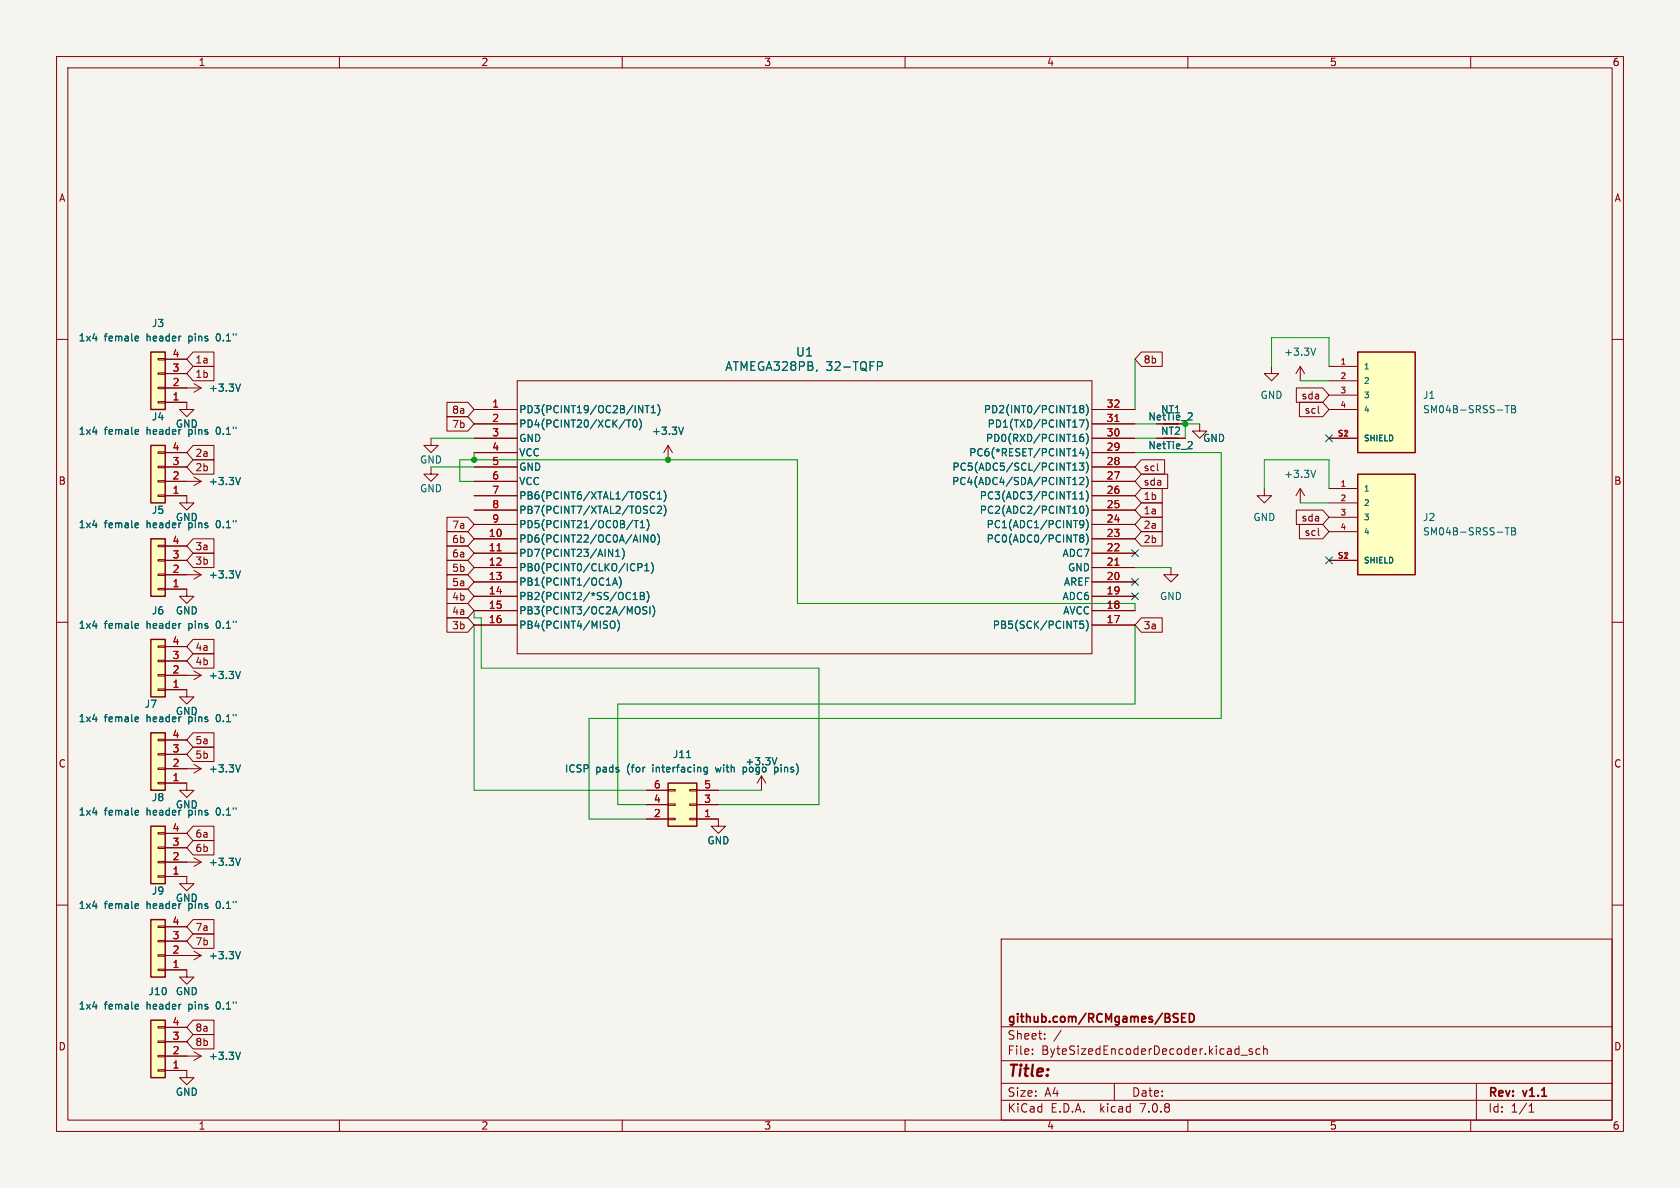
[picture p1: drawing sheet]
<svg xmlns="http://www.w3.org/2000/svg" width="297mm" height="210mm" viewBox="0 0 297 210" stroke-linecap="round" stroke-linejoin="round" font-family="sans-serif">
<path d="M0 0h297v210h-297z" fill="#f5f4ef" stroke="#f5f4ef" stroke-width=".18"/>
<g fill="none" stroke="#840000" stroke-width=".18">
<path d="M10 10h277v190h-277zM12 12h273v186h-273zM60 10v2M110 10v2M160 10v2M210 10v2M260 10v2M10 60h2M285 60h2M27.9 79.9h1.3v.2h-1.3zM27.9 63.4h1.3v.2h-1.3zM27.9 65.9h1.3v.3h-1.3z"/>
<path d="M27.9 68.5h1.3v.2h-1.3zM27.9 71h1.3v.2h-1.3zM29.2 71.1h3.8v1.3h1.3l-1.3 1.3-1.3-1.3h1.3M29.2 68.6h6.4M29.2 66h3.8M29.2 63.5h3.8M34.1 78.7h3.7v2.6h-3.7l-1.1-1.3zM34.1 64.8h3.7v2.5h-3.7l-1.1-1.3zM34.1 62.2h3.7v2.6h-3.7l-1.1-1.3zM34.3 67.8l1.3 .8M35.6 68.6l-1.3 .7M76.2 77.5v1.2h1.3l-1.3 1.3-1.3-1.3h1.3"/>
<path d="M79 73.7h3.7l1.1 1.2-1.1 1.3h-3.7zM79 71.1h3.7l1.1 1.3-1.1 1.3h-3.7zM83.8 72.4h7.6M83.8 74.9h7.6M83.8 77.5h7.6M91.4 67.3h101.6v48.3h-101.6zM118.1 78.7l-.8 1.3M118.1 78.7v2.6M118.1 78.7l.8 1.3M193 72.4h7.7M193 74.9h7.7M193 77.5h7.7"/>
<path d="M201.8 62.2h3.7v2.6h-3.7l-1.1-1.3zM204.5 77.5h5M212.1 74.9v1.3h1.3l-1.3 1.3-1.3-1.3h1.3M224.8 64.8v1.2h1.3l-1.3 1.3-1.3-1.3h1.3M229.2 68.6h4.6l1.1 1.3-1.1 1.2h-4.6zM229.7 71.1h4.1l1.1 1.3-1.1 1.3h-4.1zM229.9 64.8v2.5M229.9 64.8l-.8 1.2M229.9 64.8l.7 1.2M233.1 73l.1 .1M234.9 67.3h5.1M234.9 72.4h5.1"/>
<path d="M234.9 77.5h5.1M234.9 64.8h5.1M234.9 69.9h5.1M27.9 82.4h1.3v.3h-1.3zM27.9 85h1.3v.2h-1.3zM27.9 87.5h1.3v.3h-1.3zM27.9 96.4h1.3v.2h-1.3zM27.9 98.9h1.3v.3h-1.3zM29.2 87.6h3.8v1.3h1.3l-1.3 1.3-1.3-1.3h1.3M29.2 99.1h3.8M29.2 85.1h6.4M29.2 82.6h3.8"/>
<path d="M29.2 80h3.8M29.2 96.5h3.8M34.1 95.2h3.7v2.6h-3.7l-1.1-1.3zM34.1 97.8h3.7v2.5h-3.7l-1.1-1.2zM34.1 81.3h3.7v2.5h-3.7l-1.1-1.2zM34.3 84.3l1.3 .8M35.6 85.1l-1.3 .8M76.2 82.6v1.2h1.3l-1.3 1.3-1.3-1.3h1.3M79 91.4h3.7l1.1 1.3-1.1 1.3h-3.7zM79 94h3.7l1.1 1.3-1.1 1.2h-3.7zM79 96.5h3.7l1.1 1.3-1.1 1.3h-3.7zM79 99.1h3.7l1.1 1.2-1.1 1.3h-3.7z"/>
<path d="M83.8 95.3h7.6M83.8 97.8h7.6M83.8 92.7h7.6M83.8 90.2h7.6M83.8 87.6h7.6M83.8 85.1h7.6M83.8 82.6h7.6M83.8 80h7.6M193 95.3h7.7M193 97.8h7.7M193 92.7h7.7M193 90.2h7.7"/>
<path d="M193 87.6h7.7M193 85.1h7.7M193 82.6h7.7M193 80h7.7M201.8 83.8h4.6v2.6h-4.6l-1.1-1.3zM201.8 91.4h3.7v2.6h-3.7l-1.1-1.3zM201.8 94h3.7v2.5h-3.7l-1.1-1.2zM201.8 88.9h3.7v2.5h-3.7l-1.1-1.2zM201.8 81.3h4.1v2.5h-4.1l-1.1-1.2zM201.8 86.4h3.7v2.5h-3.7l-1.1-1.3zM204.7 83.2h.1M223.5 86.4v1.2h1.3l-1.3 1.3-1.3-1.3h1.3"/>
<path d="M229.2 90.2h4.6l1.1 1.2-1.1 1.3h-4.6zM229.7 92.7h4.1l1.1 1.3-1.1 1.3h-4.1zM229.9 86.4l-.8 1.2M229.9 86.4v2.5M229.9 86.4l.7 1.2M233.1 94.6l.1 .1M234.9 86.4h5.1M234.9 88.9h5.1M234.9 91.4h5.1M234.9 94h5.1M234.9 99.1h5.1M10 110h2"/>
<path d="M27.9 114.2h1.3v.2h-1.3zM27.9 116.7h1.3v.3h-1.3zM27.9 119.3h1.3v.2h-1.3zM27.9 101.5h1.3v.2h-1.3zM27.9 104h1.3v.3h-1.3zM29.2 104.1h3.8v1.3h1.3l-1.3 1.3-1.3-1.3h1.3M29.2 119.4h6.4M29.2 116.8h3.8M29.2 114.3h3.8M29.2 101.6h6.4M34.1 113h3.7v2.6h-3.7l-1.1-1.3zM34.1 115.6h3.7v2.5h-3.7l-1.1-1.3z"/>
<path d="M34.3 100.8l1.3 .8M34.3 118.6l1.3 .8M35.6 101.6l-1.3 .8M35.6 119.4l-1.3 .7M79 109.2h3.7l1.1 1.3-1.1 1.3h-3.7zM79 101.6h3.7l1.1 1.3-1.1 1.2h-3.7zM79 104.1h3.7l1.1 1.3-1.1 1.3h-3.7zM79 106.7h3.7l1.1 1.3-1.1 1.2h-3.7zM83.8 100.3h7.6M83.8 102.9h7.6M83.8 105.4h7.6M83.8 108h7.6"/>
<path d="M83.8 110.5h7.6M193 100.3h7.7M193 102.9h7.7M193 105.4h7.7M193 108h7.7M193 110.5h7.7M201.8 109.2h3.7v2.6h-3.7l-1.1-1.3zM207 100.3v1.3h1.3l-1.3 1.3-1.3-1.3h1.3M285 110h2M27.9 121.8h1.3v.2h-1.3zM27.9 130.7h1.3v.2h-1.3zM27.9 133.2h1.3v.3h-1.3z"/>
<path d="M27.9 135.8h1.3v.2h-1.3zM27.9 138.3h1.3v.3h-1.3zM29.2 121.9h3.8v1.3h1.3l-1.3 1.3-1.3-1.3h1.3M29.2 138.4h3.8v1.3h1.3l-1.3 1.3-1.3-1.3h1.3M29.2 135.9h6.4M29.2 133.4h3.8M29.2 130.8h3.8M34.1 129.5h3.7v2.6h-3.7l-1.1-1.3zM34.1 132.1h3.7v2.5h-3.7l-1.1-1.2zM34.3 135.1l1.3 .8M35.6 135.9l-1.3 .8M114.3 139.7h3.8"/>
<path d="M118.1 139.6h1.3v.2h-1.3zM121.9 139.6h1.3v.2h-1.3zM123.2 139.7h3.8M134.6 137.2l-.7 1.2M134.6 137.2v2.5M134.6 137.2l.8 1.2M10 160h2M27.9 147.2h1.3v.2h-1.3zM27.9 149.7h1.3v.3h-1.3zM27.9 152.3h1.3v.2h-1.3zM27.9 154.8h1.3v.3h-1.3zM29.2 154.9h3.8v1.3h1.3l-1.3 1.3-1.3-1.3h1.3"/>
<path d="M29.2 152.4h6.4M29.2 149.9h3.8M29.2 147.3h3.8M34.1 148.6h3.7v2.5h-3.7l-1.1-1.2zM34.1 146h3.7v2.6h-3.7l-1.1-1.3zM34.3 151.6l1.3 .8M35.6 152.4l-1.3 .8M114.3 144.8h3.8M114.3 142.2h3.8M118.1 142.1h1.3v.3h-1.3zM118.1 144.7h1.3v.2h-1.3zM121.9 142.1h1.3v.3h-1.3z"/>
<path d="M121.9 144.7h1.3v.2h-1.3zM123.2 144.8h3.8v1.3h1.3l-1.3 1.2-1.3-1.2h1.3M123.2 142.2h3.8M285 160h2M27.9 163.7h1.3v.3h-1.3zM27.9 166.2h1.3v.3h-1.3zM27.9 168.8h1.3v.2h-1.3zM27.9 171.3h1.3v.3h-1.3zM29.2 171.5h3.8v1.2h1.3l-1.3 1.3-1.3-1.3h1.3M29.2 168.9h6.4M29.2 166.4h3.8M29.2 163.8h3.8"/>
<path d="M34.1 162.6h3.7v2.5h-3.7l-1.1-1.3zM34.1 165.1h3.7v2.5h-3.7l-1.1-1.2zM34.3 168.1l1.3 .8M35.6 168.9l-1.3 .8M177 166h108v32h-108zM27.9 181.5h1.3v.2h-1.3zM27.9 184h1.3v.3h-1.3zM27.9 186.6h1.3v.2h-1.3zM27.9 189.1h1.3v.3h-1.3zM29.2 189.2h3.8v1.3h1.3l-1.3 1.3-1.3-1.3h1.3M29.2 186.7h6.4M29.2 184.2h3.8"/>
<path d="M29.2 181.6h3.8M34.1 180.3h3.7v2.6h-3.7l-1.1-1.3zM34.1 182.9h3.7v2.5h-3.7l-1.1-1.2zM34.3 185.9l1.3 .8M35.6 186.7l-1.3 .8M60 198v2M110 198v2M160 198v2M177 194.5h108M177 191.5h108M177 187.5h108M177 181.5h108"/>
<path d="M182.5 186.3v.1M182.5 185.5v.1M184.7 183.6v.1M184.7 182.8v.1M187.6 182.1l-1.3 2M197 191.5v3M210 198v2M219.4 186.5h1.1M221.4 185.5l-.4-.1-.2 .2 .1 .2 .5 .2v.3h-.6M222.7 185.5l-.4-.1-.3 .3v.4l.2 .2h.5M223.4 185.5l.2-.1 .4 .1v.9M223.4 184.9v1.5"/>
<path d="M260 198v2M261 191.5v6.5M270.3 196.6h.9M270.3 195.5l.4-.4v1.5"/>
</g>
<path d="M208.1 179.2l.2 .1M208.9 179.9h.5M209.6 179.2h-.7v1.5h.7M210.3 179.2a.76 .76 0 0 1 .8 .7 .76 .76 0 0 1-.8 .8zM208.2 180.1v.4" fill="none" stroke="#840000" stroke-width=".3"/>
<g fill="#ffffc2" stroke="#ffffc2" stroke-width=".18">
<path d="M240 83.8h10.2v17.8h-10.2z"/>
<path d="M26.7 113h2.5v10.2h-2.5z"/>
<path d="M240 62.2h10.2v17.8h-10.2z"/>
<path d="M118.1 138.4h5.1v7.7h-5.1z"/>
<path d="M26.7 78.7h2.5v10.2h-2.5z"/>
<path d="M26.7 95.3h2.5v10.1h-2.5z"/>
<path d="M26.7 62.2h2.5v10.2h-2.5z"/>
<path d="M26.7 162.6h2.5v10.1h-2.5z"/>
<path d="M26.7 129.5h2.5v10.2h-2.5z"/>
<path d="M26.7 146.1h2.5v10.1h-2.5z"/>
<path d="M26.7 180.3h2.5v10.2h-2.5z"/>
</g>
<path d="M26.7 78.7h2.5v10.2h-2.5zM26.7 62.2h2.5v10.2h-2.5zM240 62.2h10.2v17.8h-10.2zM26.7 95.3h2.5v10.1h-2.5zM240 83.8h10.2v17.8h-10.2zM26.7 113h2.5v10.2h-2.5zM26.7 129.5h2.5v10.2h-2.5zM118.1 138.4h5.1v7.7h-5.1zM26.7 146.1h2.5v10.1h-2.5zM26.7 162.6h2.5v10.1h-2.5zM26.7 180.3h2.5v10.2h-2.5z" fill="none" stroke="#840000" stroke-width=".25"/>
<g fill="none" stroke="#006464" stroke-width=".18">
<path d="M24.1 59.4l.3 .1 .1 .2-.6 .1M24.1 75.9l.3 .1 .1 .2-.6 .2M24.4 76.7l-.3 .1M24.4 60.2l-.3 .1M42.5 67.9l-.4 1.3M110.8 74.2h.7M111.1 74.2v1.3M112 74.4l.2-.2a.68 .68 0 0 1 .4 .7 .68 .68 0 0 1-.4 .6l-.2-.1-.1-.4zM113.1 74.1a1.47 1.47 0 0 1-.1 1.9M114 71.7h.8M114.4 71.7v1.3M115.1 73h.8"/>
<path d="M115.1 72.1l.4-.4v1.3M116.3 71.5a1.46 1.46 0 0 1 0 2M120.8 75.5l-.4 1.3M155.1 63.9h.6l.3 .3-.2 .5h-.7M190.8 74.2h.9l-.6 1.3M191.1 72.2l-.2-.2 .2-.3h.3l.2 .2-.2 .3M191.1 72.2l-.2 .3v.3l.2 .2 .4-.1 .1-.2v-.2l-.2-.3M191.1 72.2h.3M191.2 79.3l-.3 .9h.8M191.5 76.8h-.4a.86 .86 0 0 0 0 1.2l.4-.1 .1-.4-.2-.2h-.4l-.1 .2M191.5 79.7v.9M192 71.5a1.46 1.46 0 0 1 0 2"/>
<path d="M192 74.1a1.46 1.46 0 0 1 0 1.9M192 76.6a1.46 1.46 0 0 1 0 1.9M192 79.1a1.46 1.46 0 0 1 0 2M210.5 73l.3 .2-.1 .3-.7 .7h.8M210.5 78l.3 .3-.1 .3-.7 .7h.8M232.6 61.5l-.4 1.3M266.1 71.7h.7M266.4 71.7v1.3M267.2 71.7h.5l.2 .2-.2 .4 .2 .1 .1 .3-.3 .3h-.5zM267.2 72.3h.5M24.1 92.4l.3 .1 .1 .2-.6 .2M24.4 93.2l-.3 .1"/>
<path d="M42.5 84.4l-.4 1.3M108.8 98.4h.8M108.8 97.5l.4-.4v1.3M110.1 97a1.47 1.47 0 0 1-.1 1.9M112.1 92h.7M112.5 92v1.3M113.2 93.3h.7M113.2 92.4l.4-.4v1.3M113.8 94.6l.7 1.2v-1.2M114.4 91.9a1.47 1.47 0 0 1 0 1.9M115.1 99.5a1.46 1.46 0 0 1 0 1.9M115.2 89.5h.3l.2 .1"/>
<path d="M115.2 87l.3-.1 .2 .2M115.2 94.7l.2-.1a.68 .68 0 0 1 .4 .6 .68 .68 0 0 1-.4 .6l-.2-.1-.1-.4zM115.7 90.6l-.2 .1h-.3M115.7 88.1l-.2 .1-.3-.1M116.2 94.4a1.46 1.46 0 0 1 0 1.9M116.2 87.3l.4-.4v1.3M116.2 89.6l.5-.1 .3 .3-.8 .9h.8M116.2 88.2h.8M117.4 89.3a1.46 1.46 0 0 1 0 1.9M117.4 86.8a1.46 1.46 0 0 1 0 1.9M189.7 85.7h.7M189.7 83.1h.7"/>
<path d="M189.8 82.2l.2-.3v1.2M189.9 84.6l.1-.2v1.3M190.8 81.9h.8l-.4 .4 .3 .2v.5l-.1 .1-.6-.1M190.9 84.5l.5-.1 .2 .4-.8 .9h.8M190.9 88.2h.7M190.9 87.3l.3-.4v1.3M190.9 92.1l.2-.1 .4 .1a.84 .84 0 0 1-.3 1.2h-.2M190.9 94.7l.2-.1h.4l.1 .3-.2 .2M190.9 95l.2 .1M191 89.6l.2-.1a.68 .68 0 0 1 .4 .6 .68 .68 0 0 1-.4 .6l-.2-.1-.1-.3zM191.1 95.1h.3M191.1 95.1l-.2 .1"/>
<path d="M191.4 95.1l.2 .2-.1 .4-.1 .1-.5-.1M191.6 92.6l-.2 .2-.5-.1M192 81.7a1.46 1.46 0 0 1 0 1.9M192 84.2a1.46 1.46 0 0 1 0 2M192 86.8a1.46 1.46 0 0 1 0 1.9M192 89.3a1.46 1.46 0 0 1 0 1.9M192 91.8a1.46 1.46 0 0 1 0 2M192 94.4a1.46 1.46 0 0 1 0 1.9M232.6 83.1l-.4 1.3M266.1 93.3h.7M266.4 93.3v1.3M267.2 93.3h.5l.2 .2-.2 .4 .2 .1 .1 .3-.3 .3h-.5z"/>
<path d="M267.2 93.9h.5M24.1 110.2l.3 .1 .1 .2-.6 .1M24.4 111l-.3 .1M42.5 100.9l-.4 1.3M42.5 118.7l-.4 1.3M107.9 110l.3-.2a.43 .43 0 0 1 .5 .4v.4a.43 .43 0 0 1-.3 .5 .43 .43 0 0 1-.5-.2M108.3 103.4l.4-1.2 .5 1.2M108.4 103.1h.6M109.2 109.7a1.47 1.47 0 0 1 0 1.9M109.5 102.1a1.47 1.47 0 0 1 0 1.8M111.9 106h.8M111.9 105.1l.4-.4v1.3"/>
<path d="M112.8 100.3l.6-.1 .1-.1-.1-.3-.6-.2v1.3M113.2 104.7h.4l.3 .3-.3 .3 .3 .1v.3l-.2 .3h-.5zM113.2 105.3h.4M114 100.9h.7M114 100l.4-.4v1.3M114.4 107.3h-.5l-.3 .2 .1 .3 .6 .2v.4l-.2 .1h-.5M114.4 104.5a1.46 1.46 0 0 1 0 2M114.9 107.3v1.2M115.4 107.1a1.46 1.46 0 0 1 0 1.9M191.5 109.8h-.6v.6l.2-.1h.4l.1 .2-.1 .4-.1 .2-.5-.2M192 109.6a1.46 1.46 0 0 1 0 2M24.1 126.7l.3 .1 .1 .2-.6 .2"/>
<path d="M24.4 127.5l-.3 .1M42.5 135.2l-.4 1.3M121.4 133.9h.7M125 135.6v1.1l-.2 .2-.3-.1M125 135.7l-.3-.1-.3 .3 .2 .5h.4M131.4 135.6v1.3M131.4 136.4l.1 .1M136.9 136.4l.4 .1M136.9 135.6v1.3M137.3 135.6l-.4 .1M137.3 133.9l-.4 1.3M24.1 143.2l.3 .1 .1 .2-.6 .2"/>
<path d="M24.1 159.8h.3l.1 .3-.6 .1M24.4 144l-.3 .1M42.5 151.7l-.4 1.3M24.1 177.5l.3 .1 .1 .2-.6 .2M24.4 160.5l-.3 .1M24.4 178.3l-.3 .1M42.5 168.2l-.4 1.3M42.5 186l-.4 1.3"/>
</g>
<path d="M197.1 74.5h.7M87.9 97.4h.7M197.1 99.9h.7" fill="none" stroke="#a90000" stroke-width=".18"/>
<g fill="none" stroke="#009600" stroke-width=".18">
<path d="M76.2 77.5h7.6M200.7 63.5v8.9M200.7 74.9h3.8M200.7 77.5h3.8M212.1 74.9h-2.6v2.6M224.8 64.8v-5.1h10.1v5.1M229.9 67.3h5M76.2 82.6h7.6M83.8 80v1.3M83.8 85.1h-2.5v-3.8h59.7v25.4h59.7v1.3M200.7 80h15.2v47h-111.8v17.8h10.2M223.5 86.4v-5.1h11.4v5.1"/>
<path d="M229.9 88.9h5M83.8 108v1.2h1.3v8.9h59.7v24.1h-17.8M83.8 110.5v29.2h30.5M200.7 110.5v14h-91.5v17.7h5.1M200.7 100.3h6.3M127 139.7h7.6"/>
</g>
<path d="M234.3 76.9l1.3 1.2M235.6 76.9l-1.3 1.2M200.1 97.2l1.2 1.2M201.3 97.2l-1.2 1.2M234.3 98.5l1.3 1.2M235.6 98.5l-1.3 1.2M200.1 102.3l1.2 1.2M200.1 104.8l1.2 1.2M201.3 102.3l-1.2 1.2M201.3 104.8l-1.2 1.2" fill="none" stroke="#000084" stroke-width=".18"/>
<g fill="#009600" stroke="#009600" stroke-width=".18">
<circle cx="118.1" cy="81.3" r=".46"/>
<circle cx="83.8" cy="81.3" r=".46"/>
<circle cx="209.5" cy="74.9" r=".46"/>
</g>
<text font-size="2.8" fill="#840000" x="178" y="190.9">Title:</text>
<g font-size="2.1" fill="#006464">
<text x="128.1" y="65.8">ATMEGA328PB,</text>
<text x="140.6" y="63.2">U1</text>
<text x="146" y="65.8">32-TQFP</text>
</g>
<g font-size="2.1" fill="#840000">
<text x="178" y="184">Sheet:</text>
<text x="178" y="181.2">github.com/RCMgames/BSED</text>
<text x="178" y="186.7">File:</text>
<text x="184.1" y="186.7">ByteSizedEncoderDecoder.kicad_sch</text>
<text x="178" y="196.9">KiCad</text>
<text x="178" y="194.1">Size:</text>
<text x="184.7" y="194.1">A4</text>
<text x="185.7" y="196.9">E.D.A.</text>
<text x="194.6" y="196.9">kicad</text>
<text x="200" y="194.1">Date:</text>
<text x="201.8" y="196.9">7.0.8</text>
<text x="263" y="194.3">Rev:</text>
<text x="263" y="196.9">Id:</text>
<text x="267.1" y="196.9">1/1</text>
<text x="269.4" y="194.3">v1.1</text>
</g>
<g font-size="1.8" fill="#840000">
<text x="35" y="11.9">1</text>
<text x="85" y="11.9">2</text>
<text x="135" y="11.9">3</text>
<text x="185" y="11.9">4</text>
<text x="235" y="11.9">5</text>
<text x="285" y="11.9">6</text>
<text x="10.3" y="35.9">A</text>
<text x="285.3" y="35.9">A</text>
<text x="34.4" y="64.5">1a</text>
<text x="202.1" y="64.5">8b</text>
<text x="34.4" y="67">1b</text>
<text x="230" y="70.8">sda</text>
<text x="79.8" y="75.9">7b</text>
<text x="79.8" y="73.3">8a</text>
<text x="202.9" y="74.5">NetTie_2</text>
<text x="230.5" y="73.3">scl</text>
<text x="34.4" y="81">2a</text>
<text x="34.4" y="83.5">2b</text>
<text x="202.1" y="83.5">scl</text>
<text x="10.3" y="85.9">B</text>
<text x="202.1" y="86">sda</text>
<text x="202.1" y="88.6">1b</text>
<text x="285.3" y="85.9">B</text>
<text x="79.8" y="93.7">7a</text>
<text x="202.1" y="93.7">2a</text>
<text x="202.1" y="91.1">1a</text>
<text x="230" y="92.4">sda</text>
<text x="230.5" y="94.9">scl</text>
<text x="34.4" y="97.5">3a</text>
<text x="34.4" y="100">3b</text>
<text x="79.8" y="96.2">6b</text>
<text x="79.8" y="98.7">6a</text>
<text x="79.8" y="101.3">5b</text>
<text x="202.1" y="96.2">2b</text>
<text x="79.8" y="103.8">5a</text>
<text x="79.8" y="106.4">4b</text>
<text x="79.8" y="111.4">3b</text>
<text x="79.8" y="108.9">4a</text>
<text x="202.1" y="111.4">3a</text>
<text x="34.4" y="115.3">4a</text>
<text x="34.4" y="117.8">4b</text>
<text x="34.4" y="131.8">5a</text>
<text x="10.3" y="135.9">C</text>
<text x="34.4" y="134.3">5b</text>
<text x="285.3" y="135.9">C</text>
<text x="34.4" y="148.3">6a</text>
<text x="34.4" y="150.8">6b</text>
<text x="34.4" y="164.8">7a</text>
<text x="34.4" y="167.3">7b</text>
<text x="10.3" y="185.9">D</text>
<text x="34.4" y="182.6">8a</text>
<text x="34.4" y="185.1">8b</text>
<text x="285.3" y="185.9">D</text>
<text x="35" y="199.9">1</text>
<text x="85" y="199.9">2</text>
<text x="135" y="199.9">3</text>
<text x="185" y="199.9">4</text>
<text x="235" y="199.9">5</text>
<text x="285" y="199.9">6</text>
</g>
<g font-size="1.8" fill="#006464">
<text x="26.7" y="58">J3</text>
<text x="13.8" y="60.6">1x4</text>
<text x="18.4" y="60.6">female</text>
<text x="26" y="60.6">header</text>
<text x="33.6" y="60.6">pins</text>
<text x="38.7" y="60.6">0.1&quot;</text>
<text x="226.9" y="63.1">+3.3V</text>
<text x="36.8" y="69.4">+3.3V</text>
<text x="222.8" y="70.7">GND</text>
<text x="251.5" y="70.7">J1</text>
<text x="13.8" y="77.1">1x4</text>
<text x="18.4" y="77.1">female</text>
<text x="26" y="77.1">header</text>
<text x="26.7" y="74.5">J4</text>
<text x="31" y="75.8">GND</text>
<text x="33.6" y="77.1">pins</text>
<text x="38.7" y="77.1">0.1&quot;</text>
<text x="91.7" y="73.3">PD3(PCINT19/OC2B/INT1)</text>
<text x="91.7" y="75.8">PD4(PCINT20/XCK/T0)</text>
<text x="115.2" y="77.1">+3.3V</text>
<text x="173.8" y="73.3">PD2(INT0/PCINT18)</text>
<text x="174.5" y="75.8">PD1(TXD/PCINT17)</text>
<text x="205.2" y="73.3">NT1</text>
<text x="205.2" y="77.1">NT2</text>
<text x="251.5" y="73.3">SM04B-SRSS-TB</text>
<text x="74.2" y="82.1">GND</text>
<text x="91.7" y="78.3">GND</text>
<text x="91.7" y="80.9">VCC</text>
<text x="91.7" y="83.4">GND</text>
<text x="168.3" y="83.4">PC5(ADC5/SCL/PCINT13)</text>
<text x="171.2" y="80.9">PC6(*RESET/PCINT14)</text>
<text x="174.2" y="78.3">PD0(RXD/PCINT16)</text>
<text x="202.9" y="79.6">NetTie_2</text>
<text x="212.6" y="78.3">GND</text>
<text x="36.8" y="86">+3.3V</text>
<text x="74.2" y="87.2">GND</text>
<text x="91.7" y="86">VCC</text>
<text x="91.7" y="88.5">PB6(PCINT6/XTAL1/TOSC1)</text>
<text x="168.2" y="86">PC4(ADC4/SDA/PCINT12)</text>
<text x="173.1" y="88.5">PC3(ADC3/PCINT11)</text>
<text x="226.9" y="84.7">+3.3V</text>
<text x="13.8" y="93.6">1x4</text>
<text x="18.4" y="93.6">female</text>
<text x="26" y="93.6">header</text>
<text x="26.7" y="91">J5</text>
<text x="31" y="92.3">GND</text>
<text x="33.6" y="93.6">pins</text>
<text x="38.7" y="93.6">0.1&quot;</text>
<text x="91.7" y="91">PB7(PCINT7/XTAL2/TOSC2)</text>
<text x="91.7" y="93.6">PD5(PCINT21/OC0B/T1)</text>
<text x="173.1" y="91">PC2(ADC2/PCINT10)</text>
<text x="174.3" y="93.6">PC1(ADC1/PCINT9)</text>
<text x="221.5" y="92.3">GND</text>
<text x="251.5" y="92.3">J2</text>
<text x="251.5" y="94.8">SM04B-SRSS-TB</text>
<text x="91.7" y="96.1">PD6(PCINT22/OC0A/AIN0)</text>
<text x="91.7" y="98.7">PD7(PCINT23/AIN1)</text>
<text x="91.7" y="101.2">PB0(PCINT0/CLKO/ICP1)</text>
<text x="174.3" y="96.1">PC0(ADC0/PCINT8)</text>
<text x="187.7" y="98.7">ADC7</text>
<text x="188.7" y="101.2">GND</text>
<text x="36.8" y="102.5">+3.3V</text>
<text x="91.7" y="103.7">PB1(PCINT1/OC1A)</text>
<text x="91.7" y="106.3">PB2(PCINT2/*SS/OC1B)</text>
<text x="187.7" y="106.3">ADC6</text>
<text x="188" y="103.7">AREF</text>
<text x="205" y="106.3">GND</text>
<text x="13.8" y="111.4">1x4</text>
<text x="18.4" y="111.4">female</text>
<text x="26" y="111.4">header</text>
<text x="26.7" y="108.8">J6</text>
<text x="31" y="108.8">GND</text>
<text x="33.6" y="111.4">pins</text>
<text x="38.7" y="111.4">0.1&quot;</text>
<text x="91.7" y="108.8">PB3(PCINT3/OC2A/MOSI)</text>
<text x="91.7" y="111.4">PB4(PCINT4/MISO)</text>
<text x="175.4" y="111.4">PB5(SCK/PCINT5)</text>
<text x="187.9" y="108.8">AVCC</text>
<text x="25.5" y="125.3">J7</text>
<text x="36.8" y="120.2">+3.3V</text>
<text x="13.8" y="127.9">1x4</text>
<text x="18.4" y="127.9">female</text>
<text x="26" y="127.9">header</text>
<text x="31" y="126.6">GND</text>
<text x="33.6" y="127.9">pins</text>
<text x="38.7" y="127.9">0.1&quot;</text>
<text x="36.8" y="136.8">+3.3V</text>
<text x="99.8" y="136.8">ICSP</text>
<text x="105.3" y="136.8">pads</text>
<text x="110.9" y="136.8">(for</text>
<text x="115.6" y="136.8">interfacing</text>
<text x="118.9" y="134.2">J11</text>
<text x="127" y="136.8">with</text>
<text x="131.7" y="135.5">+3.3V</text>
<text x="132" y="136.8">pogo</text>
<text x="137.8" y="136.8">pins)</text>
<text x="26.7" y="141.8">J8</text>
<text x="31" y="143.1">GND</text>
<text x="13.8" y="144.4">1x4</text>
<text x="18.4" y="144.4">female</text>
<text x="26" y="144.4">header</text>
<text x="33.6" y="144.4">pins</text>
<text x="38.7" y="144.4">0.1&quot;</text>
<text x="125" y="149.5">GND</text>
<text x="36.8" y="153.3">+3.3V</text>
<text x="13.8" y="160.9">1x4</text>
<text x="18.4" y="160.9">female</text>
<text x="26" y="160.9">header</text>
<text x="26.7" y="158.3">J9</text>
<text x="31" y="159.6">GND</text>
<text x="33.6" y="160.9">pins</text>
<text x="38.7" y="160.9">0.1&quot;</text>
<text x="36.8" y="169.8">+3.3V</text>
<text x="13.8" y="178.7">1x4</text>
<text x="18.4" y="178.7">female</text>
<text x="26" y="178.7">header</text>
<text x="26.1" y="176.1">J10</text>
<text x="31" y="176.1">GND</text>
<text x="33.6" y="178.7">pins</text>
<text x="38.7" y="178.7">0.1&quot;</text>
<text x="36.8" y="187.6">+3.3V</text>
<text x="31" y="193.9">GND</text>
</g>
<g font-size="1.8" fill="#a90000">
<text x="30.4" y="65.8">3</text>
<text x="30.4" y="63.2">4</text>
<text x="30.4" y="70.9">1</text>
<text x="30.4" y="68.3">2</text>
<text x="86.9" y="72.1">1</text>
<text x="86.9" y="74.7">2</text>
<text x="86.9" y="77.2">3</text>
<text x="195.5" y="77.2">30</text>
<text x="195.5" y="74.7">31</text>
<text x="195.5" y="72.1">32</text>
<text x="30.4" y="82.3">3</text>
<text x="30.4" y="79.8">4</text>
<text x="86.9" y="79.8">4</text>
<text x="86.9" y="82.3">5</text>
<text x="195.5" y="82.3">28</text>
<text x="195.5" y="79.8">29</text>
<text x="30.4" y="87.4">1</text>
<text x="30.4" y="84.8">2</text>
<text x="86.9" y="84.8">6</text>
<text x="86.9" y="87.4">7</text>
<text x="86.9" y="89.9">8</text>
<text x="195.5" y="89.9">25</text>
<text x="195.5" y="87.4">26</text>
<text x="195.5" y="84.8">27</text>
<text x="86.3" y="95">10</text>
<text x="86.9" y="92.5">9</text>
<text x="195.5" y="95">23</text>
<text x="195.5" y="92.5">24</text>
<text x="30.4" y="101.3">2</text>
<text x="30.4" y="98.8">3</text>
<text x="30.4" y="96.3">4</text>
<text x="86.3" y="97.5">11</text>
<text x="86.3" y="100.1">12</text>
<text x="195.5" y="100.1">21</text>
<text x="195.5" y="97.5">22</text>
<text x="30.4" y="103.9">1</text>
<text x="86.3" y="102.6">13</text>
<text x="86.3" y="105.2">14</text>
<text x="86.3" y="107.7">15</text>
<text x="195.5" y="107.7">18</text>
<text x="195.5" y="105.2">19</text>
<text x="195.5" y="102.6">20</text>
<text x="86.3" y="110.2">16</text>
<text x="195.5" y="110.2">17</text>
<text x="30.4" y="119.1">2</text>
<text x="30.4" y="116.6">3</text>
<text x="30.4" y="114">4</text>
<text x="30.4" y="121.7">1</text>
<text x="30.4" y="130.6">4</text>
<text x="30.4" y="135.6">2</text>
<text x="30.4" y="133.1">3</text>
<text x="30.4" y="138.2">1</text>
<text x="115.5" y="142">4</text>
<text x="115.5" y="139.4">6</text>
<text x="124.4" y="142">3</text>
<text x="124.4" y="139.4">5</text>
<text x="30.4" y="149.6">3</text>
<text x="30.4" y="147.1">4</text>
<text x="115.5" y="144.5">2</text>
<text x="124.4" y="144.5">1</text>
<text x="30.4" y="154.7">1</text>
<text x="30.4" y="152.1">2</text>
<text x="30.4" y="166.1">3</text>
<text x="30.4" y="163.6">4</text>
<text x="30.4" y="171.2">1</text>
<text x="30.4" y="168.7">2</text>
<text x="30.4" y="183.9">3</text>
<text x="30.4" y="181.4">4</text>
<text x="30.4" y="189">1</text>
<text x="30.4" y="186.4">2</text>
</g>
<g font-size="1.4" fill="#a90000">
<text x="236.9" y="64.5">1</text>
<text x="236.9" y="67.1">2</text>
<text x="236.9" y="69.6">3</text>
<text x="236.4" y="77.2">S1</text>
<text x="236.9" y="72.1">4</text>
<text x="237.3" y="77.2">2</text>
<text x="236.9" y="86.1">1</text>
<text x="236.9" y="88.6">2</text>
<text x="236.9" y="91.2">3</text>
<text x="236.9" y="93.7">4</text>
<text x="236.4" y="98.8">S1</text>
<text x="237.3" y="98.8">2</text>
</g>
<g font-size="1.4" fill="#006464">
<text x="241" y="65.5">1</text>
<text x="241" y="68">2</text>
<text x="241" y="70.6">3</text>
<text x="241" y="73.1">4</text>
<text x="241" y="78.2">SHIELD</text>
<text x="241" y="87.1">1</text>
<text x="241" y="89.6">2</text>
<text x="241" y="92.2">3</text>
<text x="241" y="94.7">4</text>
<text x="241" y="99.8">SHIELD</text>
</g>
</svg>
